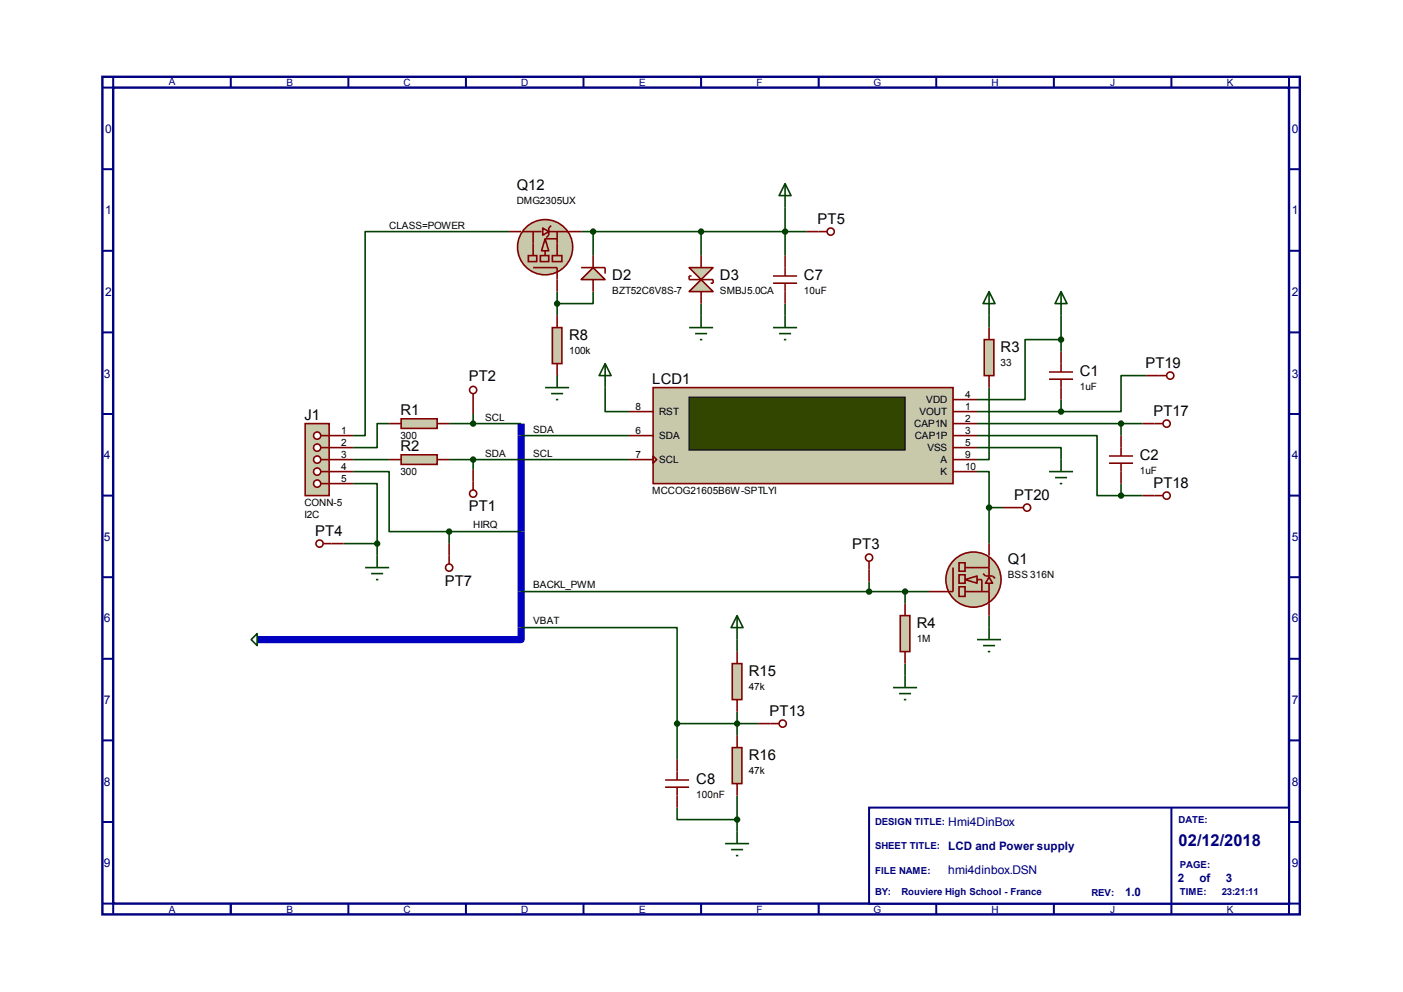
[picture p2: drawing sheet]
<svg xmlns="http://www.w3.org/2000/svg" width="297mm" height="210mm" viewBox="0 0 297 210" stroke-linecap="round" stroke-linejoin="round" font-family="sans-serif">
<path d="M21.7 16.3h253.5v177.2h-253.5zM24 18.5h248.9v172.8h-248.9z" fill="none" stroke="#000080" stroke-width=".51"/>
<g fill="none" stroke="#000080" stroke-width=".42">
<path d="M24 16.3v2.2h-2.3M48.9 16.3v2.2M73.7 16.3v2.2M98.6 16.3v2.2M123.5 16.3v2.2M148.4 16.3v2.2M173.3 16.3v2.2M198.2 16.3v2.2M223.1 16.3v2.2M248 16.3v2.2M272.9 16.3v2.2h2.3M21.7 35.8h2.3"/>
<path d="M272.9 35.8h2.3M21.7 53.1h2.3M272.9 53.1h2.3M21.7 70.4h2.3M272.9 70.4h2.3M21.7 87.6h2.3M272.9 87.6h2.3M21.7 104.9h2.3M272.9 104.9h2.3M21.7 122.2h2.3M21.7 139.4h2.3M272.9 122.2h2.3"/>
<path d="M272.9 139.4h2.3M21.7 156.7h2.3M272.9 156.7h2.3M21.7 174h2.3M272.9 174h2.3M21.7 191.3h2.3v2.2M48.9 191.3v2.2M73.7 191.3v2.2M98.6 191.3v2.2M123.5 191.3v2.2M148.4 191.3v2.2M173.3 191.3v2.2"/>
<path d="M198.2 191.3v2.2M223.1 191.3v2.2M248 191.3v2.2M275.2 191.3h-2.3v2.2"/>
</g>
<path d="M184 170.9h88.9v20.4h-88.9z" fill="#fff"/>
<path d="M184 170.9h88.9v20.4h-88.9zM248 170.9v20.4" fill="none" stroke="#000080" stroke-width=".42"/>
<path d="M110.3 89.7v45.7h-53.3" fill="none" stroke="#0000c0" stroke-width="1.5" stroke-linecap="butt"/>
<g fill="none" stroke="#004000" stroke-width=".34">
<path d="M107.8 49h-30.5v43.2h-2.5M123 49h47.8M125.6 49v5.1M148.4 49v5.1M166.2 43.9v10.2M117.9 61.7v5.1M125.6 61.7v2.6h-7.7M148.4 64.3v2.5M166.2 64.3v2.5M209.4 66.8v2.5M224.6 71.9h-7.6v12.7h-10.2M224.6 66.8v7.6"/>
<path d="M242.7 79.5h-5.4v7.6h-12.7M74.8 99.8h7.6v12.7h12.7M74.8 97.3h7.6M82.4 89.7h-2.6v5h-5M95.1 97.3h38.1M95.1 89.7h15.2M100.2 87.6v2.1M100.2 97.3v2.1M110.3 92.2h22.9M128.1 82v5.1h5.1M206.8 94.7h17.8v2.6M206.8 99.8h2.6v7.6"/>
<path d="M206.8 92.2h25.4v12.7h5.1M206.8 89.7h35.1M206.8 87.1h17.8M209.4 82v15.3h-2.6M224.6 84.6v2.5M237.3 89.7v2.5M72.7 115.1h7.1M74.8 102.4h5v12.7M79.8 115.1v2.5M95.1 112.5h15.2M95.1 112.5v2.6M209.4 107.4v7.7"/>
<path d="M209.4 107.4h2.9M237.3 102.4v2.5M237.3 104.9h4.6M110.3 132.8h33v20.4M110.3 125.2h86.4M156 135.4v2.5M184 123.1v2.1M191.6 125.2v2.6M209.4 130.3v2.5M143.3 153.2h17.3M143.3 153.2v7.6M156 150.6v5.1"/>
<path d="M191.6 140.5v2.5M143.3 170.9v2.6h12.7M156 168.4v7.6"/>
</g>
<path d="M138.3 82h63.5v20.4h-63.5z" fill="#c8c8aa"/>
<path d="M138.3 82h63.5v20.4h-63.5z" fill="none" stroke="#800000" stroke-width=".34"/>
<path d="M145.9 84.1h45.7v11.2h-45.7z" fill="#324600"/>
<path d="M145.9 84.1h45.7v11.2h-45.7z" fill="none" stroke="#000" stroke-width=".25"/>
<path d="M133.2 92.2h5.1M133.2 87.1h5.1M133.2 97.3h5.1M138.3 96.5l.7 .8-.7 .7zM201.8 84.6h5M201.8 92.2h5M201.8 87.1h5M201.8 89.7h5M201.8 97.3h5M201.8 94.7h5M201.8 99.8h5" fill="none" stroke="#800000" stroke-width=".34"/>
<circle cx="206.1" cy="122.7" r="5.8" fill="#c8c8aa"/>
<circle cx="206.1" cy="122.7" r="5.8" fill="none" stroke="#800000" stroke-width=".34"/>
<path d="M204.3 122.7l2.5-.8v1.5z" fill="#c8c8aa"/>
<path d="M201.8 120.1v5.1h-2.6M204.3 122.7l2.5-.8v1.5zM204.3 125.2h5.1M204.3 120.1h5.1M206.8 122.7h1.1v2.5" fill="none" stroke="#800000" stroke-width=".34"/>
<path d="M209.4 122.2l.7 1.2h-1.5z" fill="#c8c8aa"/>
<path d="M209.4 117.9v4M208.1 121.4l.5 .5h1.5l.6 .5M209.4 122.2l.7 1.2h-1.5zM209.4 123.4v4.4" fill="none" stroke="#800000" stroke-width=".34"/>
<path d="M203 119.1h1.3v1.8h-1.3z" fill="#c8c8aa"/>
<path d="M203 119.1h1.3v1.8h-1.3z" fill="none" stroke="#800000" stroke-width=".34"/>
<path d="M203 124.2h1.3v2h-1.3z" fill="#c8c8aa"/>
<path d="M203 124.2h1.3v2h-1.3z" fill="none" stroke="#800000" stroke-width=".34"/>
<path d="M203 121.7h1.3v1.7h-1.3z" fill="#c8c8aa"/>
<path d="M222.1 78.7h5.1M224.6 74.4v4.3M222.1 80.3h5.1M224.6 80.3v4.3M234.8 98h5.1M234.8 96.5h5.1M237.3 92.2v4.3M237.3 98v4.4M209.4 115.1v2.5M196.7 125.2h2.5M203 121.7h1.3v1.7h-1.3zM209.4 127.8v2.5" fill="none" stroke="#800000" stroke-width=".34"/>
<path d="M224.6 61.7l1.3 2.6h-2.5zM224.6 61.7v5.1" fill="none" stroke="#004000" stroke-width=".34"/>
<circle cx="224.6" cy="71.9" r=".51" fill="#004000"/>
<g fill="none" stroke="#004000" stroke-width=".34">
<path d="M222.1 99.8h5.1M224.6 97.3v2.5M223.4 101.1h2.5M224.4 102.4h.5M206.8 135.4h5.1M208.1 136.7h2.6M209.1 137.9h.5M209.4 132.8v2.6"/>
<circle cx="224.6" cy="71.9" r=".51"/>
</g>
<path d="M64.6 89.7h5.1v15.2h-5.1z" fill="#c8c8aa"/>
<path d="M64.6 89.7h5.1v15.2h-5.1zM67.9 92.2h1.8" fill="none" stroke="#800000" stroke-width=".34"/>
<circle cx="67.1" cy="92.2" r=".76" fill="#fff"/>
<g fill="none" stroke="#800000" stroke-width=".34">
<path d="M67.9 94.7h1.8"/>
<circle cx="67.1" cy="92.2" r=".76"/>
</g>
<circle cx="67.1" cy="94.7" r=".76" fill="#fff"/>
<g fill="none" stroke="#800000" stroke-width=".34">
<path d="M67.9 97.3h1.8"/>
<circle cx="67.1" cy="94.7" r=".76"/>
</g>
<circle cx="67.1" cy="97.3" r=".76" fill="#fff"/>
<g fill="none" stroke="#800000" stroke-width=".34">
<path d="M67.9 99.8h1.8"/>
<circle cx="67.1" cy="97.3" r=".76"/>
</g>
<circle cx="67.1" cy="99.8" r=".76" fill="#fff"/>
<g fill="none" stroke="#800000" stroke-width=".34">
<path d="M67.9 102.4h1.8"/>
<circle cx="67.1" cy="99.8" r=".76"/>
</g>
<circle cx="67.1" cy="102.4" r=".76" fill="#fff"/>
<g fill="none" stroke="#800000" stroke-width=".34">
<path d="M69.7 92.2h5.1M69.7 94.7h5.1M69.7 97.3h5.1M69.7 99.8h5.1M69.7 102.4h5.1"/>
<circle cx="67.1" cy="102.4" r=".76"/>
</g>
<path d="M84.9 88.6h7.6v2.1h-7.6z" fill="#c8c8aa"/>
<path d="M82.4 89.7h2.5M84.9 88.6h7.6v2.1h-7.6zM92.5 89.7h2.6" fill="none" stroke="#800000" stroke-width=".34"/>
<path d="M84.9 96.3h7.6v2h-7.6z" fill="#c8c8aa"/>
<path d="M82.4 97.3h2.5M84.9 96.3h7.6v2h-7.6zM92.5 97.3h2.6" fill="none" stroke="#800000" stroke-width=".34"/>
<path d="M208.4 71.9h2v7.6h-2z" fill="#c8c8aa"/>
<path d="M208.4 71.9h2v7.6h-2zM209.4 69.3v2.6M209.4 79.5v2.5" fill="none" stroke="#800000" stroke-width=".34"/>
<path d="M209.4 61.7l1.3 2.6h-2.6zM209.4 61.7v5.1" fill="none" stroke="#004000" stroke-width=".34"/>
<path d="M190.6 130.3h2v7.6h-2z" fill="#c8c8aa"/>
<path d="M190.6 130.3h2v7.6h-2zM191.6 127.8v2.5M191.6 137.9v2.6" fill="none" stroke="#800000" stroke-width=".34"/>
<circle cx="191.6" cy="125.2" r=".51" fill="#004000"/>
<g fill="none" stroke="#004000" stroke-width=".34">
<path d="M128.1 77l1.3 2.5h-2.6zM128.1 77v5"/>
<circle cx="191.6" cy="125.2" r=".51"/>
</g>
<path d="M100.2 101.9v1.8" fill="none" stroke="#800000" stroke-width=".34"/>
<circle cx="100.2" cy="104.5" r=".76" fill="#fff"/>
<g fill="none" stroke="#800000" stroke-width=".34">
<path d="M100.2 83.3v1.8M100.2 99.4v2.5"/>
<circle cx="100.2" cy="104.5" r=".76"/>
</g>
<circle cx="100.2" cy="82.6" r=".76" fill="#fff"/>
<g fill="none" stroke="#800000" stroke-width=".34">
<path d="M100.2 85.1v2.5M184 118.8v1.8"/>
<circle cx="100.2" cy="82.6" r=".76"/>
</g>
<circle cx="184" cy="118" r=".76" fill="#fff"/>
<g fill="none" stroke="#800000" stroke-width=".34">
<path d="M68.4 115.1h1.8M184 120.6v2.5"/>
<circle cx="184" cy="118" r=".76"/>
</g>
<circle cx="67.6" cy="115.1" r=".76" fill="#fff"/>
<g fill="none" stroke="#800000" stroke-width=".34">
<path d="M173.3 49h1.8M70.2 115.1h2.5"/>
<circle cx="67.6" cy="115.1" r=".76"/>
</g>
<circle cx="175.9" cy="49" r=".76" fill="#fff"/>
<g fill="none" stroke="#800000" stroke-width=".34">
<path d="M170.8 49h2.5"/>
<circle cx="175.9" cy="49" r=".76"/>
</g>
<path d="M166.2 38.9l1.3 2.5h-2.6zM166.2 38.9v5M79.8 117.6v2.5M77.3 120.1h5.1M78.6 121.4h2.5M79.6 122.7h.5" fill="none" stroke="#004000" stroke-width=".34"/>
<circle cx="100.2" cy="89.7" r=".51" fill="#004000"/>
<circle cx="100.2" cy="89.7" r=".51" fill="none" stroke="#004000" stroke-width=".34"/>
<circle cx="100.2" cy="97.3" r=".51" fill="#004000"/>
<circle cx="100.2" cy="97.3" r=".51" fill="none" stroke="#004000" stroke-width=".34"/>
<circle cx="79.8" cy="115.1" r=".51" fill="#004000"/>
<circle cx="79.8" cy="115.1" r=".51" fill="none" stroke="#004000" stroke-width=".34"/>
<path d="M244.4 89.7h1.8" fill="none" stroke="#800000" stroke-width=".34"/>
<circle cx="247" cy="89.7" r=".76" fill="#fff"/>
<g fill="none" stroke="#800000" stroke-width=".34">
<path d="M241.9 89.7h2.5M244.4 104.9h1.8"/>
<circle cx="247" cy="89.7" r=".76"/>
</g>
<circle cx="247" cy="104.9" r=".76" fill="#fff"/>
<g fill="none" stroke="#800000" stroke-width=".34">
<path d="M245.2 79.5h1.8M241.9 104.9h2.5"/>
<circle cx="247" cy="104.9" r=".76"/>
</g>
<circle cx="247.7" cy="79.5" r=".76" fill="#fff"/>
<g fill="none" stroke="#800000" stroke-width=".34">
<path d="M242.7 79.5h2.5M214.9 107.4h1.8"/>
<circle cx="247.7" cy="79.5" r=".76"/>
</g>
<circle cx="217.4" cy="107.4" r=".76" fill="#fff"/>
<g fill="none" stroke="#800000" stroke-width=".34">
<path d="M212.3 107.4h2.6"/>
<circle cx="217.4" cy="107.4" r=".76"/>
</g>
<circle cx="209.4" cy="107.4" r=".51" fill="#004000"/>
<circle cx="209.4" cy="107.4" r=".51" fill="none" stroke="#004000" stroke-width=".34"/>
<circle cx="237.3" cy="89.7" r=".51" fill="#004000"/>
<circle cx="237.3" cy="89.7" r=".51" fill="none" stroke="#004000" stroke-width=".34"/>
<circle cx="224.6" cy="87.1" r=".51" fill="#004000"/>
<circle cx="224.6" cy="87.1" r=".51" fill="none" stroke="#004000" stroke-width=".34"/>
<circle cx="237.3" cy="104.9" r=".51" fill="#004000"/>
<circle cx="237.3" cy="104.9" r=".51" fill="none" stroke="#004000" stroke-width=".34"/>
<circle cx="115.4" cy="52.3" r="5.8" fill="#c8c8aa"/>
<circle cx="115.4" cy="52.3" r="5.8" fill="none" stroke="#800000" stroke-width=".34"/>
<path d="M115.4 50.5l.8 2.6h-1.6z" fill="#c8c8aa"/>
<path d="M115.4 50.5l.8 2.6h-1.6z" fill="none" stroke="#800000" stroke-width=".34"/>
<path d="M111.8 54.1h1.8v1.3h-1.8z" fill="#c8c8aa"/>
<path d="M111.8 54.1h1.8v1.3h-1.8zM112.9 56.6h5v2.6M112.9 49v5.1M115.4 53.1v1M115.4 50.5h2.5M117.9 49v5.1" fill="none" stroke="#800000" stroke-width=".34"/>
<path d="M114.9 48.3l1.3 .7-1.3 .8z" fill="#c8c8aa"/>
<path d="M110.6 49h4M114.9 48.3l1.3 .7-1.3 .8zM116.2 49h4.3M116.7 47.8l-.5 .5v1.5l-.5 .5" fill="none" stroke="#800000" stroke-width=".34"/>
<path d="M116.9 54.1h2.1v1.3h-2.1z" fill="#c8c8aa"/>
<path d="M116.9 54.1h2.1v1.3h-2.1z" fill="none" stroke="#800000" stroke-width=".34"/>
<path d="M114.4 54.1h1.8v1.3h-1.8z" fill="#c8c8aa"/>
<path d="M107.8 49h2.5M114.4 54.1h1.8v1.3h-1.8zM117.9 59.2v2.5M120.5 49h2.5" fill="none" stroke="#800000" stroke-width=".34"/>
<path d="M116.9 69.3h2.1v7.7h-2.1z" fill="#c8c8aa"/>
<path d="M163.7 58.4h5M163.7 59.9h5M166.2 54.1v4.3M166.2 59.9v4.4M116.9 69.3h2.1v7.7h-2.1zM117.9 66.8v2.5M117.9 77v2.5" fill="none" stroke="#800000" stroke-width=".34"/>
<path d="M117.9 79.5v2.5M163.7 69.3h5M164.9 70.6h2.6M165.9 71.9h.6M166.2 66.8v2.5M115.4 82h5.1M116.7 83.3h2.5M117.7 84.6h.5" fill="none" stroke="#004000" stroke-width=".34"/>
<path d="M123 59.2l2.6-2.6 2.5 2.6z" fill="#c8c8aa"/>
<path d="M123 59.2l2.6-2.6 2.5 2.6zM123 56.6h5.1v1.3M125.6 54.1v2.5M125.6 59.2v2.5" fill="none" stroke="#800000" stroke-width=".34"/>
<circle cx="117.9" cy="64.3" r=".51" fill="#004000"/>
<circle cx="117.9" cy="64.3" r=".51" fill="none" stroke="#004000" stroke-width=".34"/>
<circle cx="125.6" cy="49" r=".51" fill="#004000"/>
<circle cx="125.6" cy="49" r=".51" fill="none" stroke="#004000" stroke-width=".34"/>
<path d="M145.9 56.6h5.1l-2.6 2.6z" fill="#c8c8aa"/>
<path d="M145.9 56.6h5.1l-2.6 2.6z" fill="none" stroke="#800000" stroke-width=".34"/>
<path d="M145.9 61.7l2.5-2.5 2.6 2.5z" fill="#c8c8aa"/>
<path d="M146.4 58.4h-.5v.8h5.1v.7h-.5M148.4 54.1v2.5M145.9 61.7l2.5-2.5 2.6 2.5zM148.4 61.7v2.6" fill="none" stroke="#800000" stroke-width=".34"/>
<circle cx="148.4" cy="49" r=".51" fill="#004000"/>
<g fill="none" stroke="#004000" stroke-width=".34">
<path d="M145.9 69.3h5.1M147.2 70.6h2.5M148.2 71.9h.5M148.4 66.8v2.5"/>
<circle cx="148.4" cy="49" r=".51"/>
</g>
<circle cx="166.2" cy="49" r=".51" fill="#004000"/>
<g fill="none" stroke="#004000" stroke-width=".34">
<path d="M189.1 145.5h5M190.3 146.8h2.6M191.3 148.1h.6M191.6 143v2.5"/>
<circle cx="166.2" cy="49" r=".51"/>
</g>
<circle cx="184" cy="125.2" r=".51" fill="#004000"/>
<circle cx="184" cy="125.2" r=".51" fill="none" stroke="#004000" stroke-width=".34"/>
<path d="M95.1 117.6v1.8" fill="none" stroke="#800000" stroke-width=".34"/>
<circle cx="95.1" cy="120.1" r=".76" fill="#fff"/>
<g fill="none" stroke="#800000" stroke-width=".34">
<path d="M95.1 115.1v2.5"/>
<circle cx="95.1" cy="120.1" r=".76"/>
</g>
<circle cx="95.1" cy="112.5" r=".51" fill="#004000"/>
<g fill="none" stroke="#004000" stroke-width=".34">
<path d="M53.2 135.4l1.2-1.3v2.6zM156 130.3l1.3 2.5h-2.5zM156 130.3v5.1"/>
<circle cx="95.1" cy="112.5" r=".51"/>
</g>
<path d="M54.4 135.4h2.6" fill="none" stroke="#0000c0" stroke-width="1.5" stroke-linecap="butt"/>
<path d="M155 140.5h2.1v7.6h-2.1z" fill="#c8c8aa"/>
<path d="M156 137.9v2.6M155 140.5h2.1v7.6h-2.1zM156 148.1v2.5" fill="none" stroke="#800000" stroke-width=".34"/>
<path d="M155 158.2h2.1v7.7h-2.1z" fill="#c8c8aa"/>
<path d="M155 158.2h2.1v7.7h-2.1zM156 155.7v2.5M156 165.9v2.5" fill="none" stroke="#800000" stroke-width=".34"/>
<path d="M153.5 178.6h5.1M154.8 179.8h2.5M156 176v2.6M155.8 181.1h.5" fill="none" stroke="#004000" stroke-width=".34"/>
<circle cx="156" cy="153.2" r=".51" fill="#004000"/>
<circle cx="156" cy="153.2" r=".51" fill="none" stroke="#004000" stroke-width=".34"/>
<path d="M163.2 153.2h1.7" fill="none" stroke="#800000" stroke-width=".34"/>
<circle cx="165.7" cy="153.2" r=".76" fill="#fff"/>
<g fill="none" stroke="#800000" stroke-width=".34">
<path d="M160.6 153.2h2.6M140.8 166.6h5.1M140.8 165.1h5.1M143.3 160.8v4.3M143.3 166.6v4.3"/>
<circle cx="165.7" cy="153.2" r=".76"/>
</g>
<circle cx="156" cy="173.5" r=".51" fill="#004000"/>
<circle cx="156" cy="173.5" r=".51" fill="none" stroke="#004000" stroke-width=".34"/>
<circle cx="143.3" cy="153.2" r=".51" fill="#004000"/>
<circle cx="143.3" cy="153.2" r=".51" fill="none" stroke="#004000" stroke-width=".34"/>
<text font-size="3.5" fill="#000080" x="249.5" y="179">02/12/2018</text>
<g font-size="3.1">
<text x="109.4" y="40.3">Q12</text>
<text x="173.1" y="47.5">PT5</text>
<text x="129.6" y="59.4">D2</text>
<text x="152.4" y="59.4">D3</text>
<text x="170.2" y="59.4">C7</text>
<text x="120.5" y="72.1">R8</text>
<text x="211.8" y="74.6">R3</text>
<text x="242.5" y="78">PT19</text>
<text x="99.2" y="80.7">PT2</text>
<text x="138.1" y="81.3">LCD1</text>
<text x="228.6" y="79.7">C1</text>
<text x="64.4" y="88.9">J1</text>
<text x="84.8" y="87.9">R1</text>
<text x="244.2" y="88.1">PT17</text>
<text x="84.8" y="95.5">R2</text>
<text x="241.3" y="97.5">C2</text>
<text x="214.7" y="105.8">PT20</text>
<text x="244.2" y="103.4">PT18</text>
<text x="66.7" y="113.5">PT4</text>
<text x="99.2" y="108.2">PT1</text>
<text x="180.4" y="116.2">PT3</text>
<text x="213.4" y="119.5">Q1</text>
<text x="94.1" y="124">PT7</text>
<text x="194.1" y="132.9">R4</text>
<text x="158.5" y="143.1">R15</text>
<text x="162.9" y="151.6">PT13</text>
<text x="158.5" y="160.9">R16</text>
<text x="147.4" y="165.9">C8</text>
</g>
<g font-size="2.5" fill="#000080">
<text x="22.3" y="28.1">0</text>
<text x="273.5" y="28.1">0</text>
<text x="22.3" y="45.4">1</text>
<text x="273.5" y="45.4">1</text>
<text x="22.3" y="62.7">2</text>
<text x="273.5" y="62.7">2</text>
<text x="22" y="79.9">3</text>
<text x="273.5" y="79.9">3</text>
<text x="22" y="97.2">4</text>
<text x="273.5" y="97.2">4</text>
<text x="22" y="114.5">5</text>
<text x="273.5" y="114.5">5</text>
<text x="22" y="131.7">6</text>
<text x="273.5" y="131.7">6</text>
<text x="22" y="149">7</text>
<text x="273.5" y="149">7</text>
<text x="22" y="166.3">8</text>
<text x="273.5" y="166.3">8</text>
<text x="200.7" y="179.9">LCD and Power supply</text>
<text x="200.7" y="174.8">Hmi4DinBox</text>
<text x="22" y="183.6">9</text>
<text x="200.7" y="185.1">hmi4dinbox.DSN</text>
<text x="273.5" y="183.6">9</text>
<text x="238.2" y="189.7">1.0</text>
<text x="249.3" y="186.7">2</text>
<text x="253.9" y="186.7">of</text>
<text x="259.5" y="186.7">3</text>
</g>
<g font-size="2.1" fill="#000080">
<text x="35.7" y="18">A</text>
<text x="60.6" y="18.3">B</text>
<text x="85.4" y="18.3">C</text>
<text x="110.3" y="18.3">D</text>
<text x="135.3" y="18.3">E</text>
<text x="160.2" y="18.3">F</text>
<text x="184.9" y="18.3">G</text>
<text x="209.9" y="18.3">H</text>
<text x="235" y="18.3">J</text>
<text x="259.7" y="18.3">K</text>
<text x="35.7" y="193.3">A</text>
<text x="60.6" y="193.3">B</text>
<text x="85.4" y="193.3">C</text>
<text x="110.3" y="193.3">D</text>
<text x="135.3" y="193.3">E</text>
<text x="160.2" y="193.3">F</text>
<text x="184.9" y="193.3">G</text>
<text x="209.9" y="193.3">H</text>
<text x="235" y="193.3">J</text>
<text x="259.7" y="193.3">K</text>
</g>
<g font-size="2.1">
<text x="109.4" y="43.2">DMG2305UX</text>
<text x="82.4" y="48.4">CLASS=POWER</text>
<text x="129.6" y="62.2">BZT52C6V8S-7</text>
<text x="152.4" y="62.2">SMBJ5.0CA</text>
<text x="170.2" y="62.2">10uF</text>
<text x="120.5" y="74.9">100k</text>
<text x="211.8" y="77.5">33</text>
<text x="228.6" y="82.6">1uF</text>
<text x="102.7" y="89.1">SCL</text>
<text x="134.5" y="86.7">8</text>
<text x="139.5" y="87.9">RST</text>
<text x="194.6" y="87.9">VOUT</text>
<text x="196.1" y="85.3">VDD</text>
<text x="204.3" y="84.2">4</text>
<text x="204.3" y="86.7">1</text>
<text x="204.3" y="89.2">2</text>
<text x="72.2" y="91.8">1</text>
<text x="72.2" y="94.3">2</text>
<text x="84.8" y="92.9">300</text>
<text x="112.9" y="91.6">SDA</text>
<text x="134.5" y="91.8">6</text>
<text x="139.5" y="93">SDA</text>
<text x="193.5" y="90.4">CAP1N</text>
<text x="193.6" y="93">CAP1P</text>
<text x="196.3" y="95.5">VSS</text>
<text x="204.3" y="91.8">3</text>
<text x="204.3" y="94.3">5</text>
<text x="72.2" y="96.9">3</text>
<text x="72.2" y="99.4">4</text>
<text x="72.2" y="101.9">5</text>
<text x="84.8" y="100.5">300</text>
<text x="102.7" y="96.7">SDA</text>
<text x="112.9" y="96.7">SCL</text>
<text x="134.5" y="96.9">7</text>
<text x="139.5" y="98">SCL</text>
<text x="199.1" y="100.6">K</text>
<text x="199.1" y="98">A</text>
<text x="204.3" y="99.4">10</text>
<text x="204.3" y="96.9">9</text>
<text x="241.3" y="100.3">1uF</text>
<text x="64.4" y="107">CONN-5</text>
<text x="138.1" y="104.6">MCCOG21605B6W-SPTLYI</text>
<text x="64.4" y="109.6">I2C</text>
<text x="100.2" y="111.8">HIRQ</text>
<text x="112.9" y="124.5">BACKL_PWM</text>
<text x="213.4" y="122.3">BSS 316N</text>
<text x="112.9" y="132.2">VBAT</text>
<text x="194.1" y="135.8">1M</text>
<text x="158.5" y="146">47k</text>
<text x="158.5" y="163.7">47k</text>
<text x="147.4" y="168.8">100nF</text>
</g>
<g font-size="2" fill="#000080">
<text x="185.3" y="174.6">DESIGN TITLE:</text>
<text x="185.3" y="179.7">SHEET TITLE:</text>
<text x="249.5" y="174.2">DATE:</text>
<text x="185.3" y="184.9">FILE NAME:</text>
<text x="249.8" y="183.6">PAGE:</text>
<text x="185.3" y="189.4">BY:</text>
<text x="190.8" y="189.4">Rouviere High School - France</text>
<text x="231.1" y="189.6">REV:</text>
<text x="249.8" y="189.4">TIME:</text>
<text x="258.7" y="189.4">23:21:11</text>
</g>
</svg>
